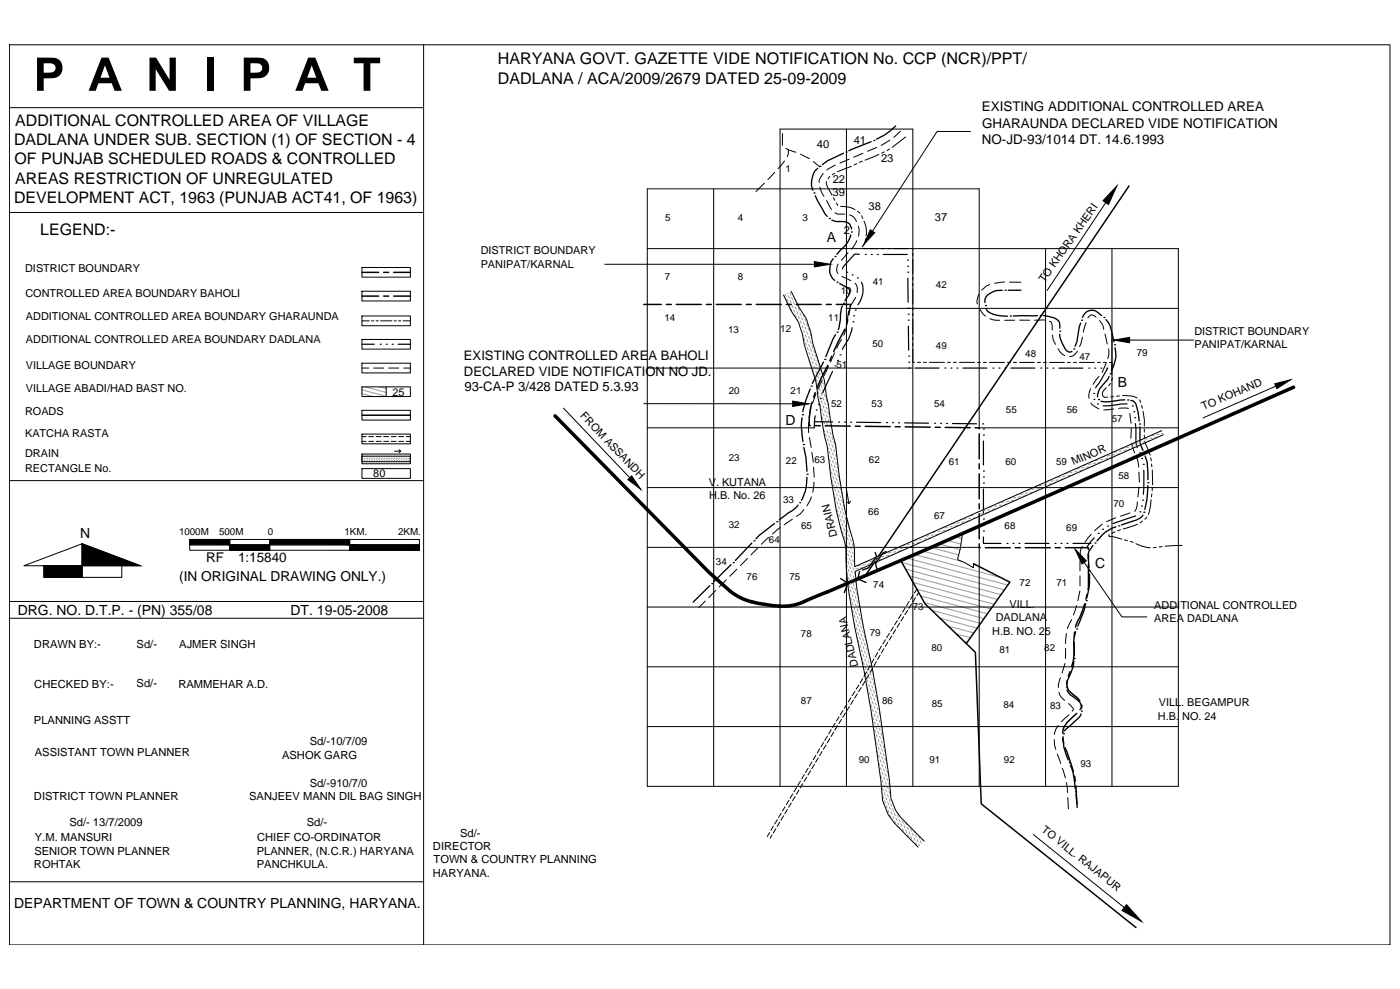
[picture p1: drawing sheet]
<svg xmlns="http://www.w3.org/2000/svg" width="841mm" height="594mm" viewBox="0 0 841 594" stroke-linecap="round" stroke-linejoin="round" font-family="sans-serif">
<!-- layer: VILLAGE ABADI -->
<g fill="none" stroke="#989898" stroke-width=".6">
<path d="M217 237l7 1M217 234l15 4M220 232l12 4M228 232l4 1M542 338l61 16M545 335l60 16M550 333l51 14M554 331l24 6M559 329l17 4M564 327l13 3M569 325l8 2M574 322l4 2"/>
<path d="M585 339l2 1M544 342l57 15M546 346l53 14M549 350l48 13M551 354l44 12M553 358l40 11M555 362l36 10M560 367l29 7M565 371l22 6M570 376l15 4M575 381l8 2M579 386h2"/>
</g>
<!-- layer: CONTROLLED AREA BOUNDARY BAHOLI -->
<path d="M777 233l-221 97-64 27a52 52 0 0 1-22 7h-3a51 51 0 0 1-28-9l-13-11-93-94" fill="none" stroke="#000" stroke-width="2.1"/>
<g fill="none" stroke="#000" stroke-width=".89">
<path d="M678 112l-158 234M217 164h10M217 178h10M230 164h3M230 178h3M236 164h11M236 178h11M387 183h10M400 183h3M406 183h15M424 183h3M430 183h15"/>
<path d="M448 183h3M454 183h15M472 183h3M478 183h15M496 183h3M502 183h9l-1 6M508 198l-7 13M509 192v3M497 219l-6 14M500 214l-2 3M490 236l-1 3M217 249h30"/>
<path d="M488 242l-2 9v5h1M490 256h3M496 256h15M514 256h3M520 256h15M538 256h3M544 256l15 1M562 257h3M568 257h15M586 257h2v1M588 261v15M588 279v3"/>
<path d="M588 285v15M588 303v3M588 309v15M541 337l15 26 30 29 3 91 93 74M585 339l22 11-27 37M588 327v2h1M592 329h15M610 329h3M616 329h15M634 329h3M640 329h14v1M654 339v15"/>
<path d="M654 333v3M653 357l-1 3M646 380l-1 3M652 363l-6 14M645 386v11l-1 4M641 409v3a6 6 0 0 0 3 5l5 4M643 403l-1 3M647 429a18 18 0 0 0-9 11M650 424l-1 2M639 443v3M640 449l5 14M646 466v3"/>
<path d="M646 472l1 11"/>
</g>
<!-- layer: Distric Boundary -->
<g fill="none" stroke="#000" stroke-width=".8">
<path d="M538 76l-7 5-4 3M507 92l-10 5-3 2M523 85l-13 6M490 118l5 10 2 2M491 101a12 12 0 0 0-3 13M500 132l4 1a6 6 0 0 1 8 5M501 155a9 9 0 0 0 0 13M511 141l-2 5-6 7M504 170l4 2a3 3 0 0 1 3 3 3 3 0 0 1-2 4l-1 2M602 174a10 10 0 0 0-10 6v2M613 174h-7M506 184l-2 14"/>
<path d="M592 185a8 8 0 0 0 7 4l6 1M623 190h-14M627 190l5 1a5 5 0 0 1 5 6M649 194l-2 11-1 3M662 190l-2-2a6 6 0 0 0-10 3M664 192a12 12 0 0 1 4 8l1 5M495 217l-7 13M502 201l-6 13M637 201a18 18 0 0 0 5 10h2M670 209v2a17 17 0 0 1-2 12M487 234l-5 13M666 226l-1 2-5 6-1 4"/>
<path d="M482 251a33 33 0 0 0 0 14M676 240l-10 1h-5M679 241h2l1 2 2 10M685 256v5a14 14 0 0 0 2 10M483 269l1 6 1 8M688 274l1 4 1 10M485 287l-1 8-3 6M690 292l-1 8-1 6M465 314l-11 10M479 303l-1 2-10 7M670 316a23 23 0 0 0-11 9M687 309l-1 2-3 1-9 3"/>
<path d="M439 339l-10 10M452 326l-10 11M657 328l-3 3v2v8M426 352l-10 10M654 345a38 38 0 0 1-1 14M646 379a20 20 0 0 0-1 11v4M652 363l-1 4-4 9M645 397v3l-4 11M641 415a12 12 0 0 0 6 5 6 6 0 0 1 3 5M649 429a12 12 0 0 1-5 6l-5 4M639 443v1a29 29 0 0 0 3 12M643 460l1 3 2 11"/>
<path d="M646 477l1 8"/>
</g>
<g fill="#000">
<circle cx="493" cy="100" r=".4"/>
<circle cx="508" cy="91" r=".4"/>
<circle cx="525" cy="84" r=".4"/>
<circle cx="489" cy="116" r=".4"/>
<circle cx="498" cy="131" r=".4"/>
<circle cx="511" cy="139" r=".4"/>
<circle cx="502" cy="154" r=".4"/>
<circle cx="503" cy="169" r=".4"/>
<circle cx="604" cy="174" r=".4"/>
<circle cx="503" cy="200" r=".4"/>
<circle cx="507" cy="182" r=".4"/>
<circle cx="592" cy="184" r=".4"/>
<circle cx="607" cy="190" r=".4"/>
<circle cx="625" cy="190" r=".4"/>
<circle cx="637" cy="199" r=".4"/>
<circle cx="650" cy="192" r=".4"/>
<circle cx="663" cy="191" r=".4"/>
<circle cx="495" cy="216" r=".4"/>
<circle cx="645" cy="210" r=".4"/>
<circle cx="670" cy="207" r=".4"/>
<circle cx="487" cy="232" r=".4"/>
<circle cx="667" cy="224" r=".4"/>
<circle cx="482" cy="249" r=".4"/>
<circle cx="660" cy="240" r=".4"/>
<circle cx="677" cy="240" r=".4"/>
<circle cx="685" cy="255" r=".4"/>
<circle cx="483" cy="267" r=".4"/>
<circle cx="687" cy="272" r=".4"/>
<circle cx="485" cy="285" r=".4"/>
<circle cx="690" cy="290" r=".4"/>
<circle cx="467" cy="313" r=".4"/>
<circle cx="480" cy="302" r=".4"/>
<circle cx="672" cy="316" r=".4"/>
<circle cx="687" cy="308" r=".4"/>
<circle cx="440" cy="338" r=".4"/>
<circle cx="453" cy="325" r=".4"/>
<circle cx="658" cy="326" r=".4"/>
<circle cx="428" cy="351" r=".4"/>
<circle cx="654" cy="343" r=".4"/>
<circle cx="647" cy="378" r=".4"/>
<circle cx="653" cy="361" r=".4"/>
<circle cx="645" cy="396" r=".4"/>
<circle cx="641" cy="413" r=".4"/>
<circle cx="650" cy="427" r=".4"/>
<circle cx="639" cy="441" r=".4"/>
<circle cx="642" cy="458" r=".4"/>
<circle cx="646" cy="476" r=".4"/>
</g>
<!-- layer: KATCHA RASTA -->
<g fill="none" stroke="#000" stroke-width=".6">
<path d="M541 79l-4 3M470 80v7M471 97l-4 4M472 89a3 3 0 0 1 1 5M473 90l5 1M481 93l5 2M489 97l3 3M502 99l-5 3M510 96l-5 2M518 92l-5 2M527 89l-6 2M535 84l-6 3"/>
<path d="M459 110l-5 5M465 104l-4 4M493 113l2 5M495 104l-3 4v2M497 121l2 5M502 128l2 1h3M510 129l3 1 1 3M516 136v2v4M504 159l-1 3v2M509 152l-4 4M515 145l-4 5M506 166l5 3"/>
<path d="M514 170l1 2v4M514 179l-3 5M509 196l-2 5M510 187l-1 6M501 212l-2 5M506 204l-3 5M490 237l-2 5M494 228l-3 6M498 220l-3 6M486 254v6M487 245l-1 6M486 263l1 6"/>
<path d="M488 272l1 6M487 298l-2 6M489 281v6M489 290l-1 6M469 317l-5 4M476 312l-5 3M483 306l-2 3-2 1M449 335l-4 5M455 329l-4 4M462 323l-5 4M430 355l-4 4M436 348l-4 5"/>
<path d="M443 342l-5 4M424 361l-4 4"/>
</g>
<!-- layer: DRAIN -->
<g fill="none" stroke="#989898" stroke-width=".6">
<path d="M472 177v1M473 180v1M473 176h.1M474 178v1M475 176v1M476 179v1M478 180v1M474 182v2M475 181v1M475 185v2M476 183v2M477 181v2"/>
<path d="M477 186v2M478 184v2M478 189v1M479 182v2M479 187v1M479 192v1M480 185v2M480 190v1M481 188v1M481 193v1M482 191v1M482 196v1"/>
<path d="M483 189v1M483 194v1M483 198v2M484 192v1M484 196v2M485 195v1M485 199v2M486 197v2M482 201v1M483 203v1M484 201v2M484 206v1"/>
<path d="M485 204v1M485 209v1M486 202v1M486 207v1M486 212l1 1M486 216l1 2M487 200v2M487 205v1M487 210v1M487 214l1 2M487 219l1 2M488 208v1"/>
<path d="M488 212v2M488 217l1 2M489 211v1M489 215v2M490 213v2M490 218v2M491 216v2M492 219v1M488 222l1 1M489 220l1 1M489 225l1 1M490 223l1 1"/>
<path d="M490 228l1 1M491 234h.1M491 221l1 1M491 226l1 1M491 230l1 2M491 235l1 2M492 224l1 1M492 229l1 1M492 233l1 2M492 238l1 1M493 222v1M493 227l1 1"/>
<path d="M493 231l1 2M493 236l1 1M494 225v1M494 229l1 2M494 234l1 2M494 239l1 1M495 232l1 2M495 237l1 1M496 240l1 1M492 241h.1M493 243v1M493 241l1 1"/>
<path d="M494 246v1M494 250v2M494 244l1 1M495 248v2M495 253v2M495 258v1M495 242l1 1M495 246l1 2M496 251v2M496 256h.1M496 245l1 1M497 249v2"/>
<path d="M497 254v1M497 259v1M497 243l1 1M497 247l1 2M498 252v2M498 258h.1M498 250l1 1M499 255v1M499 260v1M500 258v1M698 259h-1M217 274h.1"/>
<path d="M218 275l-1 1M218 277h-1M219 274h.1M219 275v1M219 277h.1M220 274h.1M221 275l-1 1M221 277h-1M222 274h.1M222 275v1M222 277h.1M223 274h.1"/>
<path d="M224 275l-1 1M224 277h-1M225 274h.1M225 275v1M225 277h.1M226 274h.1M227 275l-1 1M227 277h-1M228 274h.1M228 275v1M228 277h.1M229 274h.1"/>
<path d="M230 275l-1 1M230 277h-1M231 274h-1M231 275l-1 1M231 277h-1M232 274h.1M233 275l-1 1M233 277h-1M234 274h-1M234 275l-1 1M234 277h-1M235 274h.1"/>
<path d="M236 275l-1 1M236 277h-1M237 274h-1M237 275l-1 1M237 277h-1M238 274h.1M239 275l-1 1M239 277h-1M240 274h-1M240 275l-1 1M240 277h-1M241 274h.1"/>
<path d="M242 275l-1 1M242 277h-1M243 274h-1M243 275l-1 1M243 277h-1M244 274h.1M245 275l-1 1M245 277h-1M246 274h-1M246 275l-1 1M246 277h-1M496 261v1"/>
<path d="M497 264v1M497 268l1 2M498 274h.1M498 262v1M498 266v2M498 271l1 1M498 276l1 1M499 264v2M499 269v2M499 274l1 1M499 279l1 1M500 262v2"/>
<path d="M500 267v2M500 272l1 1M500 277l1 1M501 265v2M501 270v1M501 275l1 1M501 280l1 1M502 268v1M502 273v1M502 278l1 1M503 276h.1M652 279h-1"/>
<path d="M655 279h-1M658 278h-1M660 276l-2 1M661 278h-1M662 276h-1M664 274h-2M665 275l-1 1M667 274h-2M668 275h-1M670 273h-2M671 271l-2 1M673 273h-2"/>
<path d="M674 271h-2M675 269h-1M677 270l-2 1M678 269h-1M679 270h-1M681 268h-2M682 266l-1 1M684 268h-2M685 266h-1M686 264h-1M688 265l-1 1M689 264h-1"/>
<path d="M691 265h-1M692 263h-1M693 261l-1 1M695 263h-1M696 261h-1M699 260l-1 1M498 281l1 1M499 283l1 2M500 288v2M500 281l1 2M500 286l1 2M501 291v1"/>
<path d="M501 296v1M501 284l1 2M501 289l1 1M502 294v1M502 299v1M502 282l1 2M502 287l1 2M502 292l1 1M503 297v1M503 280l1 2M503 285l1 2M503 290l1 1"/>
<path d="M503 295l1 1M504 299v2M504 288l1 1M504 293l1 1M505 298v1M505 296l1 1M607 299l-1 1M610 299h-1M611 297h.1M613 298l-1 1M614 297h-1M616 298h-1"/>
<path d="M617 296h-1M619 294l-2 1M620 296h-1M621 294h-1M622 295h.1M623 292h-1M624 293l-1 1M626 292h-2M627 293h-1M629 291h-2M630 289l-2 1M632 291h-2"/>
<path d="M633 289h-2M633 290h.1M634 287h.1M636 288l-2 1M637 286l-2 1M639 288h-2M640 286h-2M641 284l-1 1M643 285l-2 1M644 284h-1M645 285h-1M645 282h.1"/>
<path d="M647 283h-1M648 281l-1 1M650 283h-2M651 281h-1M654 280l-1 1M656 280h.1M502 303v2M503 301v2M503 306v1M504 304v2M504 309v1M504 315h1"/>
<path d="M505 302v2M505 307v1M505 312v1M505 316l1 2M506 300v2M506 305v1M506 310v1M506 315v1M506 319l1 2M507 303v2M507 308v1M507 313v1"/>
<path d="M507 317v2M508 311v1M508 315v2M509 314v1M509 318v2M510 316v2M511 319v1M562 320h-2M565 319h-2M566 317h-1M568 319h-2M569 317h-1"/>
<path d="M571 318h-2M572 316l-1 1M573 315h-1M575 316h-1M576 314h-1M577 312h.1M579 313l-1 1M580 312h-1M582 313h-1M583 311h-1M585 309l-2 1M586 311h-1"/>
<path d="M589 307h-1M590 308l-1 1M592 307h-2M593 308h-1M595 306h-2M596 304l-2 1M598 306h-2M599 304h-2M599 305h.1M600 302h.1M602 303l-2 1M603 302h-1"/>
<path d="M605 303h-2M606 301h-2M609 301h-2M611 300h-1M507 322l1 2M508 320v2M508 325l1 1M508 330l1 1M508 334l1 2M508 339l1 2M509 323v1M509 328l1 1"/>
<path d="M509 333l1 1M509 337l1 2M510 321v2M510 326l1 1M510 331l1 1M510 335l1 2M511 324v1M511 329l1 1M511 333l1 2M511 338l1 2M512 327v1M512 331l1 2"/>
<path d="M512 336l1 2M513 330h.1M513 334v1M513 339v1M517 340h-2M520 339h-2M521 337l-1 1M523 339h-2M524 337h-2M525 338h-1M527 336l-2 1M528 335h-1"/>
<path d="M530 336h-2M531 334h-1M532 332l-1 1M534 334h-2M535 332h-1M536 333h-1M538 331l-1 1M539 330h-1M541 331h-1M542 329h-1M544 327l-2 1M545 329h-1"/>
<path d="M546 327h-1M548 328h-1M549 326l-1 1M551 325h-2M552 326h-1M554 324h-2M555 322h-1M557 324h-2M558 322h-2M559 323h-1M561 321l-2 1M564 321h-2"/>
<path d="M509 344v1M509 350h.1M509 342l1 1M510 347v1M510 351v2M510 357v1M510 340l1 1M511 345v1M511 350v1M511 354v2M511 359v1M511 343l1 1"/>
<path d="M512 348v1M512 352v2M512 357v2M512 341l1 1M512 346l1 1M513 350v2M513 355v2M513 360v1M513 344l1 1M513 349l1 1M514 353v2M514 358v1"/>
<path d="M515 356v2M516 341l-2 1M518 341h-1M511 365h1M512 362v1M512 367l1 1M513 365v1M513 369l1 2M513 374l1 2M514 363v1M514 368l1 1M514 372l1 2"/>
<path d="M514 377l1 1M515 361v1M515 366v1M515 370l1 2M515 375l1 1M515 380l1 1M516 364v1M516 368v2M516 373l1 2M516 378l1 1M517 367h.1M517 371v2"/>
<path d="M517 376l1 1M518 374v1M518 379l1 1M515 383h.1M515 385l1 1M516 383l1 1M516 387l1 2M517 393v1M517 381l1 1M517 385l1 2M517 390l1 2M518 395v1"/>
<path d="M518 384l1 1M518 388l1 2M519 393v1M519 398v1M519 382l1 1M519 386l1 2M519 391l1 2M520 396v1M520 384l1 2M520 389l1 2M520 394l1 1M521 399v1"/>
<path d="M521 392l1 1M521 397l1 1M522 395l1 1M522 400l1 1M519 404h.1M520 401v1M520 405v2M521 403v2M521 408v2M521 413v1M522 402v1M522 406v2"/>
<path d="M522 411v1M522 416v1M523 404v2M523 409v1M523 414v1M523 419l1 1M524 402h.1M524 402v2M524 407v2M524 412v1M524 417v1M525 405v1"/>
<path d="M525 410v1M525 415v1M525 419v2M526 413v1M526 418v1M522 421l1 1M523 423l1 2M524 429h.1M524 421l1 2M524 426l1 2M524 431l1 1M525 436v1"/>
<path d="M525 424l1 2M525 429l1 1M525 434l1 1M525 438l1 2M526 422v2M526 427l1 1M526 432l1 1M526 437l1 1M527 420v2M527 425v2M527 430l1 1M527 435l1 1"/>
<path d="M527 439l1 2M528 428l1 1M528 433l1 1M528 437l1 2M529 436l1 1M526 443v2M526 441l1 2M527 446v1M527 451v1M527 444l1 2M528 449v1M528 454v1"/>
<path d="M528 458v2M528 442l1 2M529 447v1M529 452v1M529 456v2M529 440l1 2M529 445l1 1M530 450v1M530 454v2M530 459v2M530 443l1 1M530 448l1 1"/>
<path d="M531 453v1M531 457v2M531 451l1 1M532 455v2M533 458v1M529 461v2M529 466l1 1M529 471l1 1M530 464v1M530 469l1 1M530 473l1 2M530 478l1 2"/>
<path d="M531 462v1M531 467v1M531 472l1 1M531 476l1 2M532 460v2M532 465v1M532 470v1M532 474l1 2M532 479l1 2M533 463v1M533 468v1M533 472l1 2"/>
<path d="M533 477l1 2M534 466h.1M534 471v1M534 475l1 2M535 478h.1M531 481l1 1M532 484l1 1M533 482l1 1M533 487l1 1M534 480l1 1M534 485l1 1M534 489l1 2"/>
<path d="M535 483l1 1M535 488l1 1M536 486l1 1M536 490l1 2M537 488l1 2M537 493l1 2M538 491l1 2M538 487l1 1M539 489l1 2M539 494l1 2M540 492l1 2M540 497l1 1"/>
<path d="M541 495l1 1M541 491l1 1M542 493l1 1M542 498l1 1M543 496l1 1M544 494l1 1M544 499l1 1M545 497l1 1M546 500l1 1M547 498l1 1M549 499v1M545 502l1 1"/>
<path d="M547 502l1 2M548 501l1 1M548 505v1M549 503l1 2M550 501v2M550 506l1 2M551 504v2M552 502v2M552 507v1M553 505v2M554 504v1"/>
</g>
<!-- layer: ADDITIONAL CONTROLLED AREA BOUNDARY DADLANA -->
<g fill="none" stroke="#000" stroke-width=".72">
<path d="M516 153h-3l-6 7-1 2M531 153h14M517 169l1 1a14 14 0 0 1-3 13M545 167l1 15M512 197a31 31 0 0 1-6 13M546 196v14M217 207h8M239 207h8M500 223l-6 13M550 221h14M578 221h15M607 221h15"/>
<path d="M636 221h15M665 221l-7 12M489 253h11M490 250l-1 7M515 254h14M543 254h15M572 254l15 1M677 243l-14 1M682 254v12l1 3M591 265v14M591 294v14M687 282v15"/>
<path d="M682 310l-13 4M591 323v3h10M616 326h14M645 326h10M657 323l-4 6"/>
</g>
<g fill="#000">
<circle cx="520" cy="153" r=".4"/>
<circle cx="523" cy="153" r=".4"/>
<circle cx="527" cy="153" r=".4"/>
<circle cx="545" cy="156" r=".4"/>
<circle cx="545" cy="160" r=".4"/>
<circle cx="509" cy="164" r=".4"/>
<circle cx="512" cy="165" r=".4"/>
<circle cx="515" cy="167" r=".4"/>
<circle cx="545" cy="164" r=".4"/>
<circle cx="512" cy="193" r=".4"/>
<circle cx="513" cy="190" r=".4"/>
<circle cx="514" cy="186" r=".4"/>
<circle cx="546" cy="185" r=".4"/>
<circle cx="546" cy="189" r=".4"/>
<circle cx="546" cy="192" r=".4"/>
<circle cx="228" cy="207" r=".4"/>
<circle cx="232" cy="207" r=".4"/>
<circle cx="236" cy="207" r=".4"/>
<circle cx="502" cy="220" r=".4"/>
<circle cx="503" cy="216" r=".4"/>
<circle cx="505" cy="213" r=".4"/>
<circle cx="546" cy="214" r=".4"/>
<circle cx="546" cy="218" r=".4"/>
<circle cx="493" cy="239" r=".4"/>
<circle cx="546" cy="221" r=".4"/>
<circle cx="568" cy="221" r=".4"/>
<circle cx="571" cy="221" r=".4"/>
<circle cx="575" cy="221" r=".4"/>
<circle cx="596" cy="221" r=".4"/>
<circle cx="600" cy="221" r=".4"/>
<circle cx="604" cy="221" r=".4"/>
<circle cx="625" cy="221" r=".4"/>
<circle cx="629" cy="221" r=".4"/>
<circle cx="633" cy="221" r=".4"/>
<circle cx="654" cy="221" r=".4"/>
<circle cx="657" cy="236" r=".4"/>
<circle cx="657" cy="240" r=".4"/>
<circle cx="658" cy="221" r=".4"/>
<circle cx="661" cy="221" r=".4"/>
<circle cx="490" cy="246" r=".4"/>
<circle cx="492" cy="243" r=".4"/>
<circle cx="504" cy="254" r=".4"/>
<circle cx="507" cy="254" r=".4"/>
<circle cx="511" cy="254" r=".4"/>
<circle cx="533" cy="254" r=".4"/>
<circle cx="536" cy="254" r=".4"/>
<circle cx="540" cy="254" r=".4"/>
<circle cx="561" cy="254" r=".4"/>
<circle cx="565" cy="254" r=".4"/>
<circle cx="569" cy="254" r=".4"/>
<circle cx="590" cy="255" r=".4"/>
<circle cx="591" cy="258" r=".4"/>
<circle cx="659" cy="243" r=".4"/>
<circle cx="680" cy="244" r=".4"/>
<circle cx="681" cy="247" r=".4"/>
<circle cx="682" cy="251" r=".4"/>
<circle cx="591" cy="261" r=".4"/>
<circle cx="685" cy="272" r=".4"/>
<circle cx="686" cy="275" r=".4"/>
<circle cx="687" cy="279" r=".4"/>
<circle cx="591" cy="283" r=".4"/>
<circle cx="591" cy="287" r=".4"/>
<circle cx="591" cy="290" r=".4"/>
<circle cx="591" cy="319" r=".4"/>
<circle cx="591" cy="312" r=".4"/>
<circle cx="591" cy="315" r=".4"/>
<circle cx="662" cy="318" r=".4"/>
<circle cx="665" cy="316" r=".4"/>
<circle cx="685" cy="307" r=".4"/>
<circle cx="686" cy="304" r=".4"/>
<circle cx="686" cy="300" r=".4"/>
<circle cx="605" cy="326" r=".4"/>
<circle cx="609" cy="326" r=".4"/>
<circle cx="612" cy="326" r=".4"/>
<circle cx="634" cy="326" r=".4"/>
<circle cx="637" cy="326" r=".4"/>
<circle cx="641" cy="326" r=".4"/>
<circle cx="660" cy="320" r=".4"/>
</g>
<!-- layer: Village Boundary -->
<g fill="none" stroke="#000" stroke-width=".6">
<path d="M588 177l-1 3v3M595 171l-2 1-3 2M603 169l-5 1M606 169l7 1M588 185l4 5M595 191l2 1h4M610 192h-6M613 192h6M628 192h-6M630 193a4 4 0 0 1 2 5M652 194l-1 6M658 190a2.4 2.4 0 0 0-3-1 2.4 2.4 0 0 0-1 2"/>
<path d="M661 193l1 2 1 3M217 218h30v6h-30zM632 201l1 3 1 3M636 209l1 3 3 2M647 211a5 5 0 0 1-4 3M650 203l-1 5M664 201l1 6M664 218l-2 6M666 210v4l-1 1M217 221h5M224 221h6M233 221h6"/>
<path d="M242 221h5M655 233l-1 4v2M660 226l-3 5M655 242l2 2 3 2M669 246h-6M672 245l6 1M679 248v6M680 257l-1 6M680 266l2 6M683 275l1 6M684 284v6M684 293v6"/>
<path d="M662 315l-4 4M670 311l-5 2M679 308l-6 2M683 302v3l-1 2M649 337v6M650 328l-1 3v3M656 321l-4 5M649 355l-1 6M649 346v6M644 372l-3 6M647 364l-2 5M640 399l-2 5"/>
<path d="M640 390v6M641 381l-1 6M636 416l2 3 2 2M637 407l-1 6M636 436l-2 2-1 3M642 423l3 3-1 1M642 429l-4 5M633 444l1 6M635 453l2 6M638 461l2 6M641 470v6M641 479l1 7"/>
</g>
<!-- layer: ADDITIONAL CONTROLLED AREA BOUNDARY GHARAUNDA -->
<g fill="none" stroke="#000" stroke-width=".6">
<path d="M511 100l-8 3M515 98l-2 1M518 97l-2 1M528 93l-8 3M531 91l-1 1M534 90h-1M544 82l-8 7M496 109l1 3 3 5M498 106l-1 1M501 119l1 1M501 104l-1 1M502 122l1 1"/>
<path d="M505 124l6 1 3 1M515 127l2 1M518 130v1M519 133l1 4v5M519 149h9M519 147l-1 1M520 143v2M529 149h2M533 149h2M537 149h9M547 149h1v1M548 152v2"/>
<path d="M548 156v9M548 166v2M548 170v2M548 174v9M217 190h30v6h-30zM217 193h5M223 193h2M226 193h1M229 193h6M237 193h1M239 193h2M242 193h5"/>
<path d="M548 184v2M548 188v2M548 192v9M548 210v8h1M548 202v2M548 206v2M551 218h2M555 218h2M558 218h9M569 218h2M573 218h2M576 218h9"/>
<path d="M587 218h2M591 218h2M594 218h9M605 218h2M609 218h2M612 218h9M623 218h2M627 218h2M630 218h9M641 218h2M645 218h2M648 218h9"/>
<path d="M659 218h2M663 218h2M666 218h2v7M665 233a3 3 0 0 0-2 5l2 1M667 230l-1 2M668 227v2M669 238h-2M673 238h-2M674 238h7l2 1M685 240v2M686 244v1M687 247v9"/>
<path d="M687 258v2M687 261v2M688 265l3 8M691 275l1 2M692 279v1M692 297v1M692 282v9M692 293v2M670 320h-2M673 318l-2 1M683 315l-8 3M686 313l-1 1"/>
<path d="M689 311l-1 1M692 300l-2 9M666 321v1h1l7 2M676 324l1 1M679 325l2 1M682 327l4 1 5 1M695 329h-2M698 328l-2 1M710 328h-10"/>
</g>
<!-- layer: Text -->
<g fill="#000" stroke="#000" stroke-width=".6">
<path d="M523 138l2 2-6 7zM671 112l-5 11-3-2zM489 157l10 2-10 1zM669 204l10-1v3zM766 231l9-3-8 5zM476 241l10 2-10 1zM377 288l2-2 6 8zM49 327l35 13h-35zM646 330l7 7-3 2zM677 543l9 11-12-7z"/>
<path d="M26 340l23 7v-7zM26 340l23 7h-23z"/>
<path d="M114 324l24 3v-3zM114 324l24 3h-24z"/>
<path d="M138 327l24 4v-4zM138 327l24 4h-24z"/>
<path d="M162 324l48 3v-3zM162 324l48 3h-48z"/>
<path d="M210 327l42 4v-4zM210 327l42 4h-42z"/>
</g>
<g fill="none" stroke="#000" stroke-width=".6">
<path d="M583 79h-20l-39 60M664 122l-35 52M363 159h126M679 204h38M766 232l-43 19M339 245l39 42M387 242l89 1M26 340v7h47v-7M49 340v-13l-35 13h70l-35-13v20M114 324h138v7h-138zM114 327h138M138 324v7"/>
<path d="M162 324v7M210 324v7M651 338l23 33h15M621 501l54 44"/>
</g>
<!-- layer: Kacca Rasta -->
<g fill="none" stroke="#000" stroke-width=".6">
<path d="M217 261h30v6h-30zM217 262h3M217 265h3M222 262h2M222 265h2M226 262h3M226 265h3M230 262h3M230 265h3M235 262h3M235 265h3M239 262h3"/>
<path d="M239 265h3M244 262h3M244 265h3M549 357l-2 3M550 359l-2 3M551 354l-2 2M552 356l-1 2M537 377l-2 2M538 378l-1 3M539 373l-2 2M540 374l-1 3M541 369l-1 3"/>
<path d="M543 371l-2 2M544 365l-2 3M545 367l-1 2M546 361l-1 3M548 363l-2 2M523 400l-2 2M525 396l-1 3M526 397l-1 3M527 392l-1 3M529 394l-2 2M530 388l-2 3M531 390l-2 2"/>
<path d="M532 384l-2 3M533 386l-1 2M534 380l-1 3M536 382l-2 3M511 419l-1 3M514 415l-2 3M515 417l-2 2M516 411l-2 3M517 413l-1 3M518 408l-1 2M520 409l-2 3M521 404l-2 2"/>
<path d="M522 405l-2 3M524 401l-1 3M499 438l-1 3M501 440l-2 2M502 434l-2 3M503 436l-1 3M504 431l-2 2M505 432l-1 3M506 427l-1 2M508 428l-2 3M509 423l-2 2M510 424l-1 3"/>
<path d="M513 421l-2 2M488 458l-2 2M489 459l-1 3M490 454l-1 2M492 455l-2 3M492 450l-1 2M494 451l-2 3M495 446l-2 3M496 448l-1 2M497 442l-2 3M498 444l-1 2M476 477l-1 2"/>
<path d="M478 478l-2 3M479 473l-2 3M480 475l-2 2M481 469l-2 3M482 471l-1 2M483 465l-1 3M485 467l-2 2M485 461l-1 3M487 463l-2 3M465 496l-2 3M466 498l-1 2M467 492l-2 3"/>
<path d="M468 494l-1 2M469 489l-1 2M471 490l-2 3M472 485l-2 2M473 486l-2 3M474 481l-2 2M475 482l-1 3M462 500l-1 2M464 502l-1 1"/>
</g>
<!-- layer: DRAIN -->
<path d="M471 177l5 10a38 38 0 0 1 7 20l7 22 5 33 2 6a366 366 0 0 0 11 62v6a230 230 0 0 0 5 41 806 806 0 0 1 17 104l4 8 3 5 15 15M475 175l5 10a44 44 0 0 1 8 21l7 22 5 33 2 6a267 267 0 0 0 11 60v13l185-81M217 273h30v6h-30zM217 274h30v3h-30zM699 261l-185 82a340 340 0 0 0 10 59 912 912 0 0 1 11 78l3 7 3 4 14 14" fill="none" stroke="#000" stroke-width=".6"/>
<!-- layer: VILLAGE ABADI -->
<path d="M217 232h30v6h-30zM232 232v6M578 320l-3 16a4 4 0 0 0 4 2l6 3v-2" fill="none" stroke="#000" stroke-width=".6"/>
<!-- layer: Distric Boundary -->
<path d="M217 161h30v5h-30z" fill="none" stroke="#000" stroke-width=".6"/>
<!-- layer: CONTROLLED AREA BOUNDARY BAHOLI -->
<path d="M217 175h30v6h-30z" fill="none" stroke="#000" stroke-width=".6"/>
<!-- layer: ADDITIONAL CONTROLLED AREA BOUNDARY DADLANA -->
<path d="M217 204h30v6h-30z" fill="none" stroke="#000" stroke-width=".6"/>
<!-- layer: Road -->
<path d="M217 246h30v6h-30z" fill="none" stroke="#000" stroke-width=".6"/>
<!-- layer: RECTANGLE NO. -->
<path d="M217 282h30v5h-30z" fill="none" stroke="#000" stroke-width=".6"/>
<!-- layer: 0 -->
<path d="M237 271h4M240 270l1 1-1 1M508 294l2 8M511 301l-1 1-1-1" fill="none" stroke="#000" stroke-width=".6"/>
<!-- layer: Text -->
<g fill="#000">
<path d="M90 35h4l8 13v-13h4v20h-4l-8-13v13h-4zM124 35h4v20h-4zM213 35h15v3h-6v17h-4v-17h-5z"/>
<path d="M22 35h11l3 2 1 2v4l-2 3-2 1h-7v8h-4zM26 38v6l6-1a3 3 0 0 0 1-4 3 3 0 0 0-4-1z"/>
<path d="M61 35h4l8 20h-4l-2-5h-8l-1 5h-5zM63 39l-3 8h6z"/>
<path d="M146 35h12l2 2 2 2-1 4-2 3-2 1h-7v8h-4zM150 38v6l6-1a2.9 2.9 0 0 0 1-3 2.9 2.9 0 0 0-4-2z"/>
<path d="M185 35h4l8 20h-4l-2-5h-8l-1 5h-5zM187 39l-2 8h5z"/>
</g>
<!-- layer: Tittle Block -->
<path d="M6 27h829v541h-829zM254 27v541M6 65h248M6 128h248M6 289h248M6 361h248M6 371h248M6 530h248" fill="none" stroke="#000" stroke-width=".6"/>
<!-- layer: CONTROLLED AREA BOUNDARY BAHOLI -->
<path d="M526 332l1 2-5 7-4 1M532 331l-2 1-4 7 1 3M516 343l-1 5-6 2-4-2M520 350l-5-2-6 2-2 6" fill="none" stroke="#000" stroke-width=".8"/>
<!-- layer: GRID -->
<g fill="none" stroke="#000" stroke-width=".6">
<path d="M508 78v394M429 113v359M389 149h319v323h-319v-359h199v144h120M628 149v323M668 149v323M508 185h200M389 221h159M389 257h100M389 293h319M389 329h199v143M389 365h319M389 401h319"/>
<path d="M389 436h319M469 472v-394h79v394"/>
</g>
<g font-size="9.7">
<text x="299" y="39">HARYANA GOVT. GAZETTE VIDE NOTIFICATION No. CCP (NCR)/PPT/</text>
<text x="299" y="50">DADLANA / ACA/2009/2679 DATED 25-09-2009</text>
</g>
<g font-size="9.6">
<text x="9" y="76">ADDITIONAL CONTROLLED AREA OF VILLAGE</text>
<text x="8" y="87">DADLANA UNDER SUB. SECTION (1) OF SECTION - 4</text>
<text x="9" y="99">OF PUNJAB SCHEDULED ROADS &amp; CONTROLLED</text>
<text x="9" y="110">AREAS RESTRICTION OF UNREGULATED</text>
<text x="8" y="122">DEVELOPMENT ACT, 1963 (PUNJAB ACT41, OF 1963)</text>
<text x="24" y="141">LEGEND:-</text>
</g>
<g font-size="8.4">
<text x="497" y="145">A</text>
<text x="671" y="233">B</text>
<text x="472" y="255">D</text>
<text x="48" y="323">N</text>
<text x="658" y="341">C</text>
<text x="11" y="370">DRG. NO. D.T.P. - (PN) 355/08</text>
<text x="175" y="370">DT. 19-05-2008</text>
<text x="9" y="545">DEPARTMENT OF TOWN &amp; COUNTRY PLANNING, HARYANA.</text>
</g>
<text font-size="8.2" x="108" y="349">(IN ORIGINAL DRAWING ONLY.)</text>
<g font-size="8.1">
<text x="590" y="67">EXISTING ADDITIONAL CONTROLLED AREA</text>
<text x="590" y="77">GHARAUNDA DECLARED VIDE NOTIFICATION</text>
<text x="590" y="86">NO-JD-93/1014 DT. 14.6.1993</text>
<text x="124" y="338">RF</text>
<text x="143" y="338">1:15840</text>
</g>
<g font-size="7.9">
<text x="279" y="216">EXISTING CONTROLLED AREA BAHOLI</text>
<text x="279" y="226">DECLARED VIDE NOTIFICATION NO JD.</text>
<text x="279" y="235">93-CA-P 3/428 DATED 5.3.93</text>
</g>
<g font-size="6.7">
<text x="491" y="89">40</text>
<text x="513" y="86">41</text>
<text x="529" y="97">23</text>
<text x="500" y="110">22</text>
<text x="500" y="118">39</text>
<text x="522" y="126">38</text>
<text x="562" y="133">37</text>
<text x="507" y="141">2</text>
<text x="20" y="389">DRAWN BY:-</text>
<text x="82" y="389">Sd/-</text>
<text x="108" y="389">AJMER SINGH</text>
<text x="21" y="413">CHECKED BY:-</text>
<text x="82" y="413">Sd/-</text>
<text x="107" y="413">RAMMEHAR A.D.</text>
<text x="20" y="435">PLANNING ASSTT</text>
<text x="186" y="448">Sd/-10/7/09</text>
<text x="21" y="454">ASSISTANT TOWN PLANNER</text>
<text x="169" y="456">ASHOK GARG</text>
<text x="186" y="473">Sd/-910/7/0</text>
<text x="20" y="481">DISTRICT TOWN PLANNER</text>
<text x="150" y="481">SANJEEV MANN DIL BAG SINGH</text>
<text x="42" y="496">Sd/- 13/7/2009</text>
<text x="184" y="496">Sd/-</text>
<text x="276" y="503">Sd/-</text>
<text x="21" y="505">Y.M. MANSURI</text>
<text x="154" y="505">CHIEF CO-ORDINATOR</text>
<text x="21" y="513">SENIOR TOWN PLANNER</text>
<text x="154" y="513">PLANNER, (N.C.R.) HARYANA</text>
<text x="260" y="511">DIRECTOR</text>
<text x="20" y="522">ROHTAK</text>
<text x="154" y="522">PANCHKULA.</text>
<text x="260" y="519">TOWN &amp; COUNTRY PLANNING</text>
<text x="260" y="527">HARYANA.</text>
</g>
<g font-size="6.5">
<text x="289" y="153">DISTRICT BOUNDARY</text>
<text x="289" y="161">PANIPAT/KARNAL</text>
<text x="15" y="164">DISTRICT BOUNDARY</text>
<text x="627" y="170" transform="rotate(-55 627 170)">TO KHORA KHERI</text>
<text x="15" y="178">CONTROLLED AREA BOUNDARY BAHOLI</text>
<text x="16" y="193">ADDITIONAL CONTROLLED AREA BOUNDARY GHARAUNDA</text>
<text x="718" y="201">DISTRICT BOUNDARY</text>
<text x="16" y="206">ADDITIONAL CONTROLLED AREA BOUNDARY DADLANA</text>
<text x="718" y="209">PANIPAT/KARNAL</text>
<text x="16" y="221">VILLAGE BOUNDARY</text>
<text x="16" y="235">VILLAGE ABADI/HAD BAST NO.</text>
<text x="236" y="238">25</text>
<text x="15" y="249">ROADS</text>
<text x="348" y="250" transform="rotate(46 348 250)">FROM ASSANDH</text>
<text x="723" y="246" transform="rotate(-23 723 246)">TO KOHAND</text>
<text x="15" y="263">KATCHA RASTA</text>
<text x="15" y="275">DRAIN</text>
<text x="645" y="280" transform="rotate(-23 645 280)">MINOR</text>
<text x="15" y="283">RECTANGLE No.</text>
<text x="224" y="287">80</text>
<text x="426" y="292">V. KUTANA</text>
<text x="426" y="299">H.B. No. 26</text>
<text x="503" y="322" transform="rotate(-104 503 322)">DRAIN</text>
<text x="606" y="365">VILL.</text>
<text x="693" y="366">ADDITIONAL CONTROLLED</text>
<text x="598" y="373">DADLANA</text>
<text x="693" y="374">AREA DADLANA</text>
<text x="596" y="381">H.B. NO. 25</text>
<text x="516" y="400" transform="rotate(-104 516 400)">DADLANA</text>
<text x="696" y="424">VILL. BEGAMPUR</text>
<text x="696" y="432">H.B. NO. 24</text>
<text x="625" y="499" transform="rotate(38 625 499)">TO VILL. RAJAPUR</text>
</g>
<g font-size="5.9">
<text x="472" y="104">1</text>
<text x="400" y="133">5</text>
<text x="443" y="133">4</text>
<text x="482" y="133">3</text>
<text x="399" y="168">7</text>
<text x="443" y="168">8</text>
<text x="482" y="168">9</text>
<text x="524" y="171">41</text>
<text x="562" y="173">42</text>
<text x="505" y="177">10</text>
<text x="399" y="193">14</text>
<text x="498" y="193">11</text>
<text x="437" y="200">13</text>
<text x="469" y="199">12</text>
<text x="524" y="208">50</text>
<text x="562" y="210">49</text>
<text x="616" y="214">48</text>
<text x="683" y="214">79</text>
<text x="502" y="221">51</text>
<text x="648" y="216">47</text>
<text x="438" y="237">20</text>
<text x="475" y="237">21</text>
<text x="499" y="245">52</text>
<text x="524" y="245">53</text>
<text x="561" y="245">54</text>
<text x="604" y="248">55</text>
<text x="641" y="248">56</text>
<text x="668" y="254">57</text>
<text x="438" y="277">23</text>
<text x="472" y="279">22</text>
<text x="489" y="278">63</text>
<text x="522" y="278">62</text>
<text x="570" y="280">61</text>
<text x="604" y="280">60</text>
<text x="634" y="280">59</text>
<text x="672" y="287">58</text>
<text x="470" y="302">33</text>
<text x="669" y="305">70</text>
<text x="522" y="310">66</text>
<text x="561" y="312">67</text>
<text x="438" y="317">32</text>
<text x="481" y="317">65</text>
<text x="603" y="318">68</text>
<text x="108" y="321">1000M</text>
<text x="132" y="321">500M</text>
<text x="161" y="321">0</text>
<text x="207" y="321">1KM.</text>
<text x="239" y="321">2KM.</text>
<text x="641" y="319">69</text>
<text x="462" y="326">64</text>
<text x="430" y="339">34</text>
<text x="449" y="348">76</text>
<text x="474" y="348">75</text>
<text x="525" y="353">74</text>
<text x="612" y="352">72</text>
<text x="635" y="352">71</text>
<text x="548" y="366">73</text>
<text x="481" y="383">78</text>
<text x="522" y="382">79</text>
<text x="559" y="391">80</text>
<text x="600" y="392">81</text>
<text x="627" y="391">82</text>
<text x="481" y="423">87</text>
<text x="530" y="423">86</text>
<text x="560" y="425">85</text>
<text x="603" y="425">84</text>
<text x="631" y="426">83</text>
<text x="516" y="459">90</text>
<text x="558" y="459">91</text>
<text x="603" y="459">92</text>
<text x="649" y="461">93</text>
</g>
</svg>
